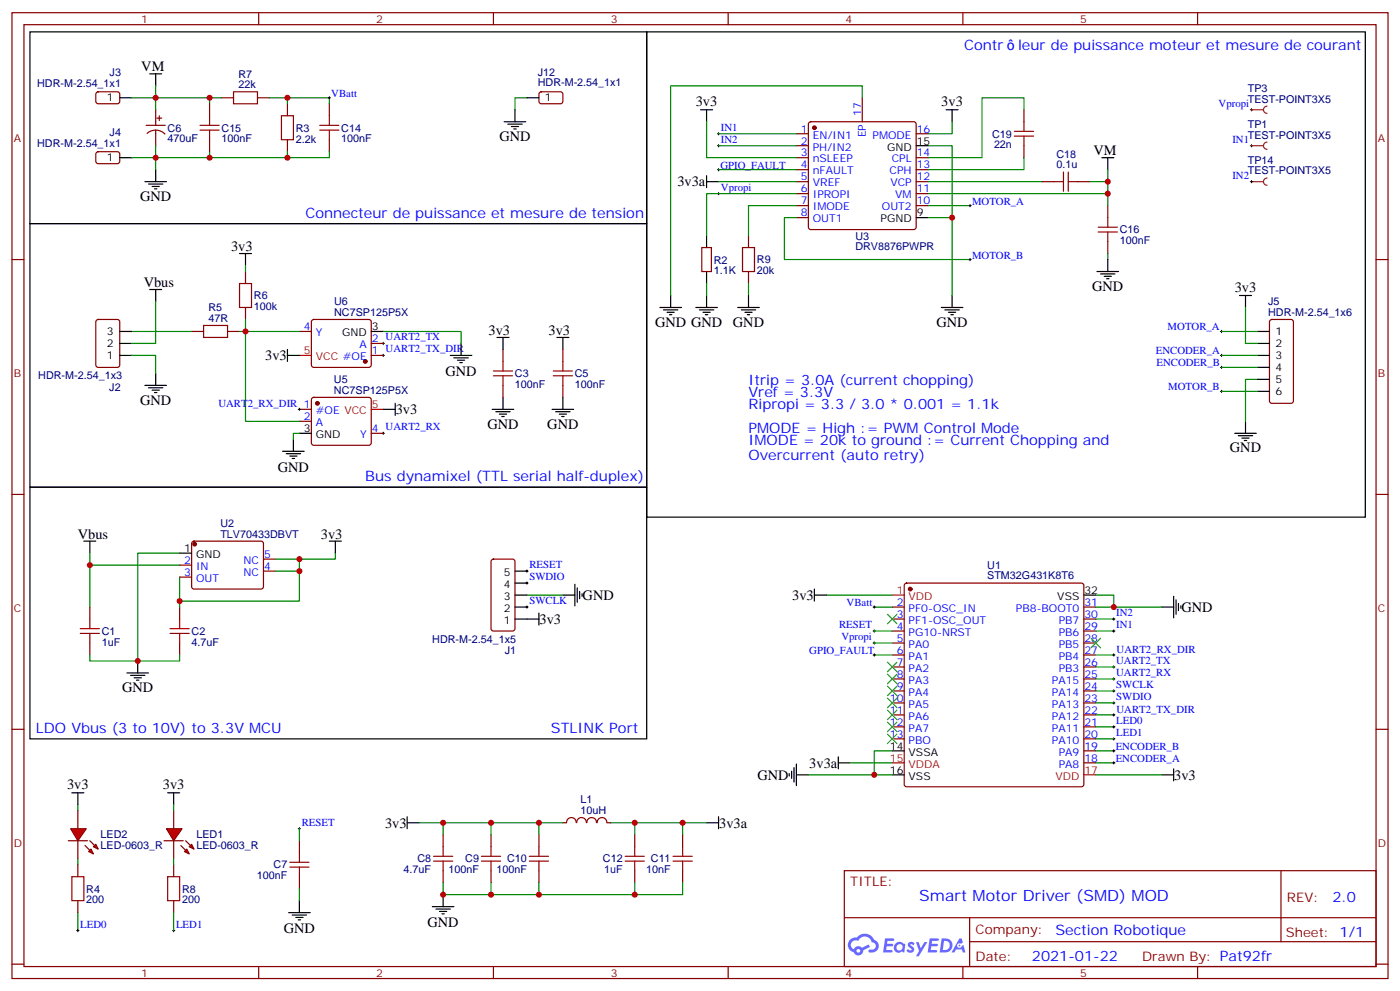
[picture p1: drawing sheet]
<svg xmlns="http://www.w3.org/2000/svg" width="412mm" height="292mm" viewBox="0 0 412 292" stroke-linecap="round" stroke-linejoin="round" font-family="sans-serif">
<g fill="none" stroke="#870000" stroke-width=".35">
<path d="M3.5 3.7h405.4v284.4h-405.4zM7.1 7.3h398.2v277.3h-398.2zM76.2 3.7v3.6M145.3 3.7v3.6M214.5 3.7v3.6M283.6 3.7v3.6M352.8 3.7v3.6M3.5 76.4h3.6M405.3 76.4h3.6M3.5 145.6h3.6M405.3 145.6h3.6M3.5 214.7h3.6"/>
<path d="M405.3 214.7h3.6M248.7 256.3h156.6v28.3h-156.6zM377.3 256.4v20.8M248.7 270.2h156.5M285.6 277.2h119.6M285.6 270.2v14.1M3.5 283.8h3.6M76.2 284.6v3.5M145.3 284.6v3.5M214.5 284.6v3.5M283.6 284.6v3.5M352.8 284.6v3.5"/>
<path d="M405.3 283.8h3.6"/>
</g>
<g fill="#5487ff">
<path d="M267.7 277.5a1.22 1.22 0 0 1 1.7 .3l-.4 .5a.47 .47 0 0 0-.3-.4 .47 .47 0 0 0-.5 .2l.1 .3a1.14 1.14 0 0 1 .8 1.7 1.14 1.14 0 0 1-1.9 0l-.2-.2 .5-.5 .7 .4a.29 .29 0 0 0 .3-.3 .29 .29 0 0 0-.2-.3 1.04 1.04 0 0 1-.6-1.7z"/>
<path d="M260.7 276.3h2.4l.3 .1-.2 .5-1.8 .1-.1 .9h1.5l.3 .3-.3 .4h-1.6l-.2 1.1h1.7l.2 .3-.2 .4h-2.6z"/>
<path d="M273.8 276.3h2.4l.3 .1-.1 .5-1.8 .1-.2 .9h1.6l.3 .3-.4 .4h-1.6l-.1 1.1h1.7l.2 .3-.2 .4h-2.6z"/>
<path d="M282.6 276.3h.7l.3 1.2-.6 .3a.69 .69 0 0 0-1 .3 .69 .69 0 0 0 .4 1 .69 .69 0 0 0 .9-.6l.5-.3 .6 2.2h-.8l-.2-.9h-1.8l-.5 .9h-.8z"/>
<path d="M269.8 277.3h.8l.6 1.9 1.1-1.9h.9l-2.6 4.2h-.8l.9-1.5z"/>
<path d="M277.4 276.3l-.6 4.1h1.3a2.11 2.11 0 0 0 2.5-2.1 2.11 2.11 0 0 0-2.5-2zM278.1 277a1.39 1.39 0 0 1 1.7 1.4 1.39 1.39 0 0 1-1.8 1.3h-.3z"/>
<path d="M263.7 277.9a1.54 1.54 0 0 0-.1 2.1 1.54 1.54 0 0 0 2.2 .2l.6 .2 .3-2.3-.2-.2-.4-.1a1.49 1.49 0 0 0-2.4 .1zM264 278.9a.94 .94 0 0 1 1.8 0 .94 .94 0 0 1-1.8 0z"/>
<path d="M250.4 276.6a2.18 2.18 0 0 0 1.1 3.8 1.44 1.44 0 0 0 1.6 .9 1.44 1.44 0 0 0 1.2-1.5l2-1-.5-.7-1.9 .9a1.47 1.47 0 0 0-2.4 .5 1.39 1.39 0 0 1-.7-2 1.39 1.39 0 0 1 2-.5 2.12 2.12 0 0 1 2.2-1.3 2.12 2.12 0 0 1 1.9 1.7 1.14 1.14 0 0 1 1.1 1.4 1.14 1.14 0 0 1-1.7 .8 .43 .43 0 0 0-.5 .3 .43 .43 0 0 0 .4 .5 1.98 1.98 0 0 0 2.5-1.2 1.98 1.98 0 0 0-1.2-2.5 3.1 3.1 0 0 0-5.3-.7l-.9 .1zM252.3 279.9a.55 .55 0 0 1 1.1 0 .55 .55 0 0 1-1.1 0z"/>
<circle cx="282.6" cy="278.4" r=".26"/>
</g>
<g fill="none" stroke="#870000" stroke-width=".35">
<path d="M148.2 102.9v3.5M148.2 113.5v3.5M26.5 178.7v3.5M52.9 178.7v3.5M262.8 178.7h3.5M266.6 171.9l.5-.2h51.5l.5 .2 .2 .5v58.5l-.3 .5-.4 .2h-51.5l-.5-.2-.3-.5v-58.5zM319.3 178.7h3.5M26.5 189.3v3.5M52.9 189.3v3.5M262.8 182.2h3.5M262.8 185.8h3.5M262.8 189.3h3.5"/>
<path d="M262.8 192.8h3.5M262.8 196.4h3.5M262.8 199.9h3.5M319.3 182.2h3.5M319.3 185.8h3.5M319.3 189.3h3.5M319.3 192.8h3.5M319.3 196.4h3.5M319.3 199.9h3.5M262.8 203.4h3.5M262.8 206.9h3.5M262.8 210.5h3.5"/>
<path d="M262.8 214h3.5M262.8 217.5h3.5M319.3 203.4h3.5M319.3 206.9h3.5M319.3 210.5h3.5M319.3 214h3.5M319.3 217.5h3.5M319.3 224.6h3.5M319.3 221.1h3.5M22.9 254.6v3.5M22.9 265.1v3.6"/>
</g>
<circle cx="268.1" cy="173.4" r=".53" fill="#870000" stroke="#870000" stroke-width=".35"/>
<path d="M262.8 175.2h3.5M262.8 224.6h3.5M319.3 228.1h3.5" fill="none" stroke="#f00" stroke-width=".35"/>
<g fill="none" stroke="#000" stroke-width=".35">
<path d="M146.4 99.3h3.5M148.2 99.3v3.6M148.2 117v3.5M145 120.5h6.3M146 121.2h4.3M147.1 121.9h2.1M147.8 122.6h.7M319.3 175.2h3.5M37.4 198.1h6.3M38.5 198.8h4.2M39.5 199.5h2.1M40.6 194.6v3.5"/>
<path d="M40.2 200.2h.7M21.2 233.4h3.5M22.9 233.4v3.5M262.8 221.1h3.5M262.8 228.1h3.5"/>
</g>
<path d="M52.9 166.4h-26.4v12.3M52.9 162.8h-12.3v31.8h-14.1v-1.8M52.9 169.9v8.8M52.9 192.8v1.8h-12.3M22.9 236.9v1.8M22.9 252.8v1.8M22.9 268.7v5.3" fill="none" stroke="#008700" stroke-width=".35"/>
<g fill="none" stroke="#a10000" stroke-width=".35">
<path d="M145.3 110.6h5.7M145.3 109.2h5.7M148.2 106.4v2.8M148.2 110.6v2.9M23.6 186.5h5.7M23.6 185.1h5.7M26.5 182.2v2.9M26.5 186.5v2.8M50.1 186.5h5.6M50.1 185.1h5.6M52.9 182.2v2.9M52.9 186.5v2.8"/>
<path d="M21.2 258.1h3.5v7h-3.5z"/>
</g>
<path d="M112.5 104.6h.7M112.5 101.1h.7M112.9 100.8v.7M112.9 104.3v.7M112.5 127.6h.7M112.9 127.2v.7M22.6 274h.7M22.9 273.6v.7" fill="none" stroke="#000" stroke-width=".29"/>
<g fill="#f00" stroke="#870000" stroke-width=".35">
<path d="M20.8 244h4.6l-2.5 3.5z"/>
<path d="M20.1 247.5h5.7z"/>
</g>
<g fill="#870000" stroke="#870000" stroke-width=".35">
<path d="M26.5 247.5l1.4 1.4z"/>
<path d="M25 248.9l1.5 1.4z"/>
</g>
<g fill="#f00" stroke="#870000" stroke-width=".35">
<path d="M27.5 249.3l.7-.7 .7 1.4z"/>
<path d="M26.1 250.7l.7-.7 .7 1.4z"/>
</g>
<g fill="none" stroke="#870000" stroke-width=".35">
<path d="M28.5 27.2l.4-.2 5.9 .1 .5 .6-.1 2.4-.6 .5-5.9-.1-.5-.7v-2.1zM43 36.9h5.7M43.3 39.3a3.8 3.8 0 0 1 5.3 .1M45.9 32.3v4.6M45.9 38.3v4.6M46.2 34.8h1.4M46.9 34.1v1.4M61.7 30.6v3.5M65.3 28.8h3.5M75.8 28.8h3.6M84.7 30.6v3.5M97 30.6v3.5"/>
<path d="M28.5 44.9l.4-.2h5.9l.5 .7-.1 2.4-.6 .4-5.9-.1-.5-.6v-2.1zM61.7 41.1v3.6M84.7 41.1v3.6M97 41.1v3.6M72.3 79.9v3.6M28.5 94.3l.4-.2h5.7l.6 .4 .1 13-.5 .6-5.9 .1-.6-.5-.1-12.9zM56.4 97.6h3.6M67 97.6h3.6M72.3 90.5v3.6M88.2 97.6h3.5M92 94.3l.4-.2h16.3l.5 .2 .2 .5v12.7l-.3 .5-.4 .2h-16.3l-.5-.3-.2-.4v-12.7zM374.2 94.3l.4-.2h5.7l.6 .4 .1 23.5-.5 .7h-5.9l-.6-.4-.1-23.5z"/>
<path d="M92 117.2l.4-.2h16.3l.5 .2 .2 .5v12.7l-.3 .5-.4 .2h-16.3l-.5-.2-.2-.5v-12.7zM109.4 104.6h3.5M109.4 101.1h3.5M165.8 102.9v3.5M165.8 113.5v3.5M88.2 120.5h3.5M88.2 124h3.5M109.4 127.6h3.5M56.7 159.5l.4-.2 20.1 .1 .4 .6-.1 13-.6 .4h-20l-.5-.7v-12.7zM52.9 166.4h3.5M52.9 169.9h3.5M77.6 168.1h3.5"/>
<path d="M77.6 164.6h3.5M144.9 164.8l.4-.2h5.7l.6 .4 .1 20.1-.5 .6-5.9 .1-.6-.5-.1-20zM22.9 238.7v5.3M22.9 247.5v5.3M88.2 247.5v3.5M88.2 258.1v3.5M130.5 245.7v3.6M130.5 256.3v3.6M144.6 245.7v3.6M144.6 256.3v3.6M158.7 245.7v3.6M158.7 256.3v3.6"/>
<path d="M169.7 242.2a1.41 1.41 0 0 0-1.4-1.5 1.41 1.41 0 0 0-1.4 1.5h-1.1M169.9 242.2a1.41 1.41 0 0 1 1.4-1.5 1.41 1.41 0 0 1 1.4 1.5M172.9 242.2a1.41 1.41 0 0 1 1.4-1.5 1.41 1.41 0 0 1 1.4 1.5M175.9 242.2a1.41 1.41 0 0 1 1.4-1.5 1.41 1.41 0 0 1 1.4 1.5M178.9 242.2h1M187 245.7v3.6M187 256.3v3.6M201.1 245.7v3.6M201.1 256.3v3.6"/>
</g>
<g fill="none" stroke="#000" stroke-width=".35">
<path d="M8.8 9.4h181.7v56.4h-181.7zM190.5 9.4h211.7v142.9h-211.7zM35.3 28.8h3.5M44.1 21.7h3.5M45.9 21.7v3.6M35.3 46.4h3.5M42.7 53.5h6.3M43.7 54.2h4.3M44.8 54.9h2.1M45.5 55.6h.7M45.9 50v3.5M8.8 65.8h181.7v77.6h-181.7z"/>
<path d="M70.6 74.6h3.5M72.3 74.6v3.6M35.3 97.6h3.5M44.1 85.2h3.5M45.9 85.2v3.6M109.4 97.6h3.5M164 99.3h3.6M165.8 99.3v3.6M365.1 87h3.6M366.9 87v3.5M370.4 97.6h3.5M35.3 104.6h3.5"/>
<path d="M35.3 101.1h3.5M42.7 113.5h6.3M43.7 114.2h4.3M44.8 114.9h2.1M45.5 115.6h.7M45.9 109.9v3.6M84.7 104.6h3.5M84.7 102.9v3.5M116.4 118.7v3.6M132.6 104.6h6.4M133.7 105.3h4.2M134.8 106h2.1"/>
<path d="M135.5 106.8h.7M135.8 101.1v3.5M165.8 117v3.5M370.4 104.6h3.5M370.4 101.1h3.5M370.4 108.2h3.5M370.4 111.7h3.5M370.4 115.2h3.5M83.3 132.9h6.3M84.3 133.6h4.2M85.4 134.3h2.1M86.1 135h.7"/>
<path d="M86.4 129.3v3.6M88.2 127.6h3.5M112.9 120.5h3.5M162.6 120.5h6.4M163.7 121.2h4.2M164.7 121.9h2.2M165.5 122.6h.7M363.7 127.6h6.4M364.8 128.3h4.2M365.8 129h2.1M366.5 129.7h.7M366.9 124v3.6"/>
<path d="M8.8 143.4h181.7v74.1h-181.7zM24.7 159.3h3.5M26.5 159.3v3.5M97 159.3h3.5M98.8 159.3v3.5M52.9 162.8h3.5M151.7 178.7h3.5M151.7 175.2h3.5M151.7 171.7h3.5M151.7 168.1h3.5M165.8 175.2h3.5M169.3 172v6.4"/>
<path d="M170 173.1v4.2M170.7 174.1v2.1M171.4 174.8v.7M239.9 175.2h3.5M239.9 173.4v3.6M342.2 178.7h3.5M345.7 175.5v6.4M346.4 176.6v4.2M347.1 177.7v2.1M347.8 178.4v.7M151.7 182.2h7M158.7 180.5v3.5"/>
<path d="M232.5 227.8v.7M233.2 227v2.2M233.9 226v4.2M234.6 228.1h3.5M234.6 224.9v6.4M246.9 224.6h3.6M246.9 222.8v3.5M342.2 228.1h3.5M345.7 226.3v3.6M119.9 242.2h3.6M119.9 240.5v3.5M208.1 242.2h3.6"/>
<path d="M211.7 240.5v3.5M85 268.7h6.4M86.1 269.4h4.2M87.1 270.1h2.2M87.8 270.8h.7M88.2 265.1v3.6M127.4 266.9h6.3M128.4 267.6h4.2M129.5 268.3h2.1M130.2 269h.7M130.5 263.4v3.5"/>
</g>
<g fill="none" stroke="#008700" stroke-width=".35">
<path d="M38.8 28.8h7.1v3.5M45.9 25.3v3.5h15.8v1.8M61.7 28.8h3.6M79.4 28.8h5.3v1.8M84.7 28.8h12.3v1.8M45.9 42.9v3.5h-7.1M61.7 44.7v1.7h-15.8v3.6M84.7 44.7v1.7h-23M97 44.7v1.7h-12.3M72.3 78.2v1.7M38.8 97.6h17.6M45.9 88.8v12.3h-7.1"/>
<path d="M72.3 94.1v3.5h-1.7M88.2 97.6h-15.9v26.4h15.9M112.9 97.6h22.9v3.5M359.8 97.6h10.6M366.9 90.5v10.6h3.5M38.8 104.6h7.1v5.3M359.8 115.2h10.6M359.8 104.6h10.6M359.8 108.2h10.6M370.4 111.7h-3.5v12.3M88.2 127.6h-1.8v1.7M26.5 162.8v3.6"/>
<path d="M81.1 164.6h7.1v12.4h-35.3M81.1 168.1h7.1M98.8 162.8v1.8h-10.6M155.2 175.2h10.6M243.4 175.2h19.4M257.5 178.7h5.3M322.8 175.2h5.3v3.5M322.8 178.7h19.4M257.5 185.8h5.3M322.8 185.8h5.3M322.8 199.9h5.3M322.8 196.4h5.3"/>
<path d="M322.8 192.8h5.3M322.8 182.2h5.3M322.8 203.4h5.3M322.8 206.9h5.3M322.8 210.5h5.3M322.8 214h5.3M238.1 228.1h24.7M250.5 224.6h12.3M262.8 221.1h-5.3v7M322.8 228.1h19.4M322.8 224.6h5.3M322.8 221.1h5.3"/>
<path d="M88.2 244v3.5M123.5 242.2h42.3M130.5 259.9v3.5h14.1v-3.5M130.5 242.2v3.5M144.6 242.2v3.5M158.7 259.9v3.5h-14.1M158.7 242.2v3.5M179.9 242.2h28.2M187 259.9v3.5h-28.3M187 242.2v3.5M201.1 259.9v3.5h-14.1M201.1 242.2v3.5"/>
<path d="M88.2 261.6v3.5"/>
</g>
<g fill="none" stroke="#000" stroke-width=".29">
<path d="M96.7 28.8h.7M97 28.4v.7M359.5 97.6h.7M359.8 97.2v.7M359.5 115.2h.7M359.5 104.6h.7M359.5 108.2h.7M359.8 104.3v.7M359.8 107.8v.7M359.8 114.9v.7M87.8 120.5h.7M88.2 120.2v.7"/>
<path d="M154.9 168.1h.7M154.9 178.7h.7M154.9 171.7h.7M155.2 167.8v.7M155.2 171.3v.7M155.2 178.4v.7M257.2 178.7h.7M257.5 178.4v.7M257.2 185.8h.7M257.5 185.4v.7M327.7 185.8h.7M327.7 196.4h.7"/>
<path d="M327.7 199.9h.7M327.7 182.2h.7M327.7 192.8h.7M328.1 181.9v.7M328.1 185.4v.7M328.1 192.5v.7M328.1 196v.7M328.1 199.5v.7M327.7 203.4h.7M327.7 206.9h.7M327.7 214h.7M327.7 210.5h.7"/>
<path d="M328.1 203.1v.7M328.1 206.6v.7M328.1 210.1v.7M328.1 213.6v.7M87.8 244h.7M88.2 243.6v.7"/>
</g>
<path d="M261.4 180.8l2.8 2.9M264.2 180.8l-2.8 2.9M261.4 212.6l2.8 2.8M261.4 205.5l2.8 2.9M261.4 209.1l2.8 2.8M261.4 202l2.8 2.8M261.4 216.1l2.8 2.8M264.2 212.6l-2.8 2.8M264.2 205.5l-2.8 2.9M264.2 209.1l-2.8 2.8M264.2 202l-2.8 2.8M264.2 216.1l-2.8 2.8" fill="none" stroke="#3c3" stroke-width=".35"/>
<g fill="none" stroke="#a10000" stroke-width=".35">
<path d="M58.9 38.3h5.7M58.9 36.9h5.7M61.7 34.1v2.8M61.7 38.3v2.8M68.8 27h7v3.6h-7zM82.9 34.1h3.5v7h-3.5zM94.2 38.3h5.6M94.2 36.9h5.6M97 34.1v2.8M97 38.3v2.8M60 95.8h7v3.5h-7zM70.6 83.5h3.5v7h-3.5z"/>
<path d="M163 110.6h5.6M163 109.2h5.6M165.8 106.4v2.8M165.8 110.6v2.9M85.4 255.3h5.6M85.4 253.9h5.6M88.2 251v2.9M88.2 255.3v2.8M127.7 253.5h5.6M127.7 252.1h5.6M130.5 249.3v2.8M130.5 253.5v2.8"/>
<path d="M141.8 253.5h5.7M141.8 252.1h5.7M144.6 249.3v2.8M144.6 253.5v2.8M155.9 253.5h5.7M155.9 252.1h5.7M158.7 249.3v2.8M158.7 253.5v2.8M184.1 253.5h5.7M184.1 252.1h5.7M187 249.3v2.8M187 253.5v2.8"/>
<path d="M198.3 253.5h5.6M198.3 252.1h5.6M201.1 249.3v2.8M201.1 253.5v2.8"/>
</g>
<g fill="#870000" stroke="#870000" stroke-width=".35">
<circle cx="93.5" cy="118.7" r=".53"/>
<circle cx="107.6" cy="106.4" r=".53"/>
<circle cx="57.3" cy="160.2" r=".53"/>
</g>
<path d="M88.2 104.6h3.5M109.4 120.5h3.5" fill="none" stroke="#f00" stroke-width=".35"/>
<path d="M368.7 53.5h3.5M373.2 52.4a1.06 1.06 0 0 0-1 1.1 1.06 1.06 0 0 0 1 1" fill="none" stroke="#8c2424" stroke-width=".35"/>
<circle cx="368.7" cy="53.5" r=".18" fill="#8c2424"/>
<path d="M155.2 28.8h-3.5v3.5" fill="none" stroke="#008700" stroke-width=".35"/>
<path d="M148.5 35.8h6.4M149.6 36.5h4.2M150.6 37.3h2.2M151.3 38h.7M151.7 32.3v3.5M155.2 28.8h3.5" fill="none" stroke="#000" stroke-width=".35"/>
<path d="M159 27.2l.5-.2 5.9 .1 .4 .6-.1 2.4-.6 .5-5.9-.1-.5-.7v-2.1z" fill="none" stroke="#870000" stroke-width=".35"/>
<path d="M368.3 53.5h.7M368.3 42.9h.7M368.7 42.5v.8M368.7 53.1v.7" fill="none" stroke="#000" stroke-width=".29"/>
<path d="M368.7 42.9h3.5M373.2 41.8a1.06 1.06 0 0 0-1 1.1 1.06 1.06 0 0 0 1 1.1" fill="none" stroke="#8c2424" stroke-width=".35"/>
<circle cx="368.7" cy="42.9" r=".18" fill="#8c2424"/>
<path d="M368.3 32.3h.7M368.7 32v.7" fill="none" stroke="#000" stroke-width=".29"/>
<path d="M368.7 32.3h3.5M373.2 31.3a1.06 1.06 0 0 0-1 1 1.06 1.06 0 0 0 1 1.1" fill="none" stroke="#8c2424" stroke-width=".35"/>
<circle cx="368.7" cy="32.3" r=".18" fill="#8c2424"/>
<g fill="#f00" stroke="#870000" stroke-width=".35">
<path d="M49 244h4.6l-2.4 3.5z"/>
<path d="M48.3 247.5h5.7z"/>
</g>
<g fill="#870000" stroke="#870000" stroke-width=".35">
<path d="M54.7 247.5l1.4 1.4z"/>
<path d="M53.3 248.9l1.4 1.4z"/>
</g>
<g fill="#f00" stroke="#870000" stroke-width=".35">
<path d="M55.7 249.3l.7-.7 .7 1.4z"/>
<path d="M54.3 250.7l.7-.7 .7 1.4z"/>
</g>
<g fill="none" stroke="#870000" stroke-width=".35">
<path d="M234.6 39.4h3.5M238.4 36l.4-.2h30.4l.5 .2 .2 .5v30.4l-.3 .5-.4 .2h-30.4l-.5-.2-.2-.5v-30.4zM254 28.8v7M269.9 39.4h3.5M301.6 32.3v3.5M234.6 42.9h3.5M234.6 46.4h3.5M234.6 50h3.5M234.6 53.5h3.5M234.6 57h3.5M269.9 46.4h3.5M269.9 50h3.5"/>
<path d="M269.9 53.5h3.5M269.9 57h3.5M301.6 42.9v3.5M306.9 53.5h3.5M317.5 53.5h3.5M206.7 72.9h2.8v7h-2.8zM220.5 69.4v3.5M220.5 79.9v3.6M234.6 60.5h3.5M234.6 64.1h3.5M269.9 60.5h3.5M326.3 60.5v3.6"/>
<path d="M326.3 71.1v3.5M51.2 238.7v5.3M51.2 247.5v5.3M51.2 254.6v3.5M51.2 265.1v3.6"/>
</g>
<g fill="none" stroke="#000" stroke-width=".35">
<path d="M206.4 32.3h3.5M208.1 32.3v3.5M278.7 32.3h3.5M280.5 32.3v3.5M208.1 53.5h3.6M208.1 51.7v3.5M269.9 42.9h3.5M324.6 46.4h3.5M326.3 46.4v3.6M208.1 69.4v3.5M208.1 79.9v3.6M269.9 64.1h3.5"/>
<path d="M323.1 79.9h6.4M326.3 76.4v3.5M194.4 90.5h6.3M195.4 91.2h4.3M196.5 91.9h2.1M197.2 92.6h.7M197.6 87v3.5M205 90.5h6.3M206 91.2h4.3M207.1 91.9h2.1M207.8 92.6h.7M208.1 87v3.5"/>
<path d="M217.3 90.5h6.4M218.4 91.2h4.2M219.4 91.9h2.1M220.1 92.6h.7M220.5 87v3.5M277.3 90.5h6.3M278.3 91.2h4.3M279.4 91.9h2.1M280.1 92.6h.7M280.5 87v3.5M324.2 80.6h4.2M325.3 81.4h2.1"/>
<path d="M326 82.1h.7M49.4 233.4h3.5M51.2 233.4v3.5"/>
</g>
<g fill="none" stroke="#a10000" stroke-width=".35">
<path d="M298.8 38.7h5.6M301.6 35.8v2.9M298.8 40.1h5.6M301.6 40.1v2.8M310.4 53.5h2.9M313.3 50.7v5.6M314.7 53.5h2.8M314.7 50.7v5.6M218.7 72.9h3.5v7h-3.5zM323.5 68.3h5.6M323.5 66.9h5.6M326.3 64.1v2.8"/>
<path d="M326.3 68.3v2.8M49.4 258.1h3.5v7h-3.5z"/>
</g>
<g fill="none" stroke="#000" stroke-width=".29">
<path d="M211.3 39.4h.7M211.7 39v.7M211.3 42.9h.7M211.3 50h.7M211.3 57h.7M211.7 42.5v.8M211.7 49.6v.7M211.7 56.7v.7M285.4 60.5h.7M285.4 76.4h.7M285.8 60.2v.7M285.8 76.1v.7"/>
<path d="M257.2 189.3h.7M257.2 192.8h.7M257.5 188.9v.8M257.5 192.5v.7M327.7 217.5h.7M328.1 217.2v.7M327.7 224.6h.7M327.7 221.1h.7M328.1 220.7v.7M328.1 224.2v.7M50.8 274h.7M51.2 273.6v.7"/>
</g>
<g fill="none" stroke="#008700" stroke-width=".35">
<path d="M208.1 35.8v10.6h26.5M211.7 39.4h22.9M254 28.8v-3.5h-56.4v61.7M280.5 35.8v3.6h-7.1M301.6 32.3v-3.5h-12.3v17.6h-15.9M211.7 42.9h22.9M211.7 50h22.9M211.7 53.5h22.9M234.6 57h-26.5v12.4M273.4 42.9h7.1v21.2M273.4 53.5h33.5M273.4 57h52.9"/>
<path d="M301.6 46.4v3.6h-28.2M321 53.5h5.3M326.3 50v10.5M234.6 60.5h-14.1v8.9M234.6 64.1h-3.5v12.3h54.7M273.4 64.1h7.1v22.9M273.4 60.5h12.4M326.3 74.6v1.8M208.1 83.5v3.5M220.5 83.5v3.5M257.5 189.3h5.3M257.5 192.8h5.3"/>
<path d="M322.8 217.5h5.3M51.2 236.9v1.8M51.2 252.8v1.8M51.2 268.7v5.3"/>
</g>
<path d="M261.4 198.5l2.8 2.8M261.4 194.9l2.8 2.9M264.2 198.5l-2.8 2.8M264.2 194.9l-2.8 2.9M321.4 187.9l2.8 2.8M324.2 187.9l-2.8 2.8" fill="none" stroke="#3c3" stroke-width=".35"/>
<circle cx="239.9" cy="37.6" r=".53" fill="#870000" stroke="#870000" stroke-width=".35"/>
<g fill="#c00">
<circle cx="328.1" cy="178.7" r=".88"/>
<circle cx="257.5" cy="228.1" r=".88"/>
<circle cx="130.5" cy="242.2" r=".88"/>
<circle cx="144.6" cy="242.2" r=".88"/>
<circle cx="158.8" cy="242.2" r=".88"/>
<circle cx="187" cy="242.2" r=".88"/>
<circle cx="201.1" cy="242.2" r=".88"/>
<circle cx="130.5" cy="263.4" r=".88"/>
<circle cx="144.6" cy="263.4" r=".88"/>
<circle cx="158.8" cy="263.4" r=".88"/>
<circle cx="187" cy="263.4" r=".88"/>
<circle cx="72.3" cy="97.6" r=".88"/>
<circle cx="88.2" cy="168.1" r=".88"/>
<circle cx="88.2" cy="164.6" r=".88"/>
<circle cx="45.9" cy="28.8" r=".88"/>
<circle cx="45.9" cy="46.4" r=".88"/>
<circle cx="61.7" cy="28.8" r=".88"/>
<circle cx="61.7" cy="46.4" r=".88"/>
<circle cx="84.7" cy="28.8" r=".88"/>
<circle cx="84.7" cy="46.4" r=".88"/>
<circle cx="52.9" cy="177" r=".88"/>
<circle cx="40.6" cy="194.6" r=".88"/>
<circle cx="26.5" cy="166.4" r=".88"/>
<circle cx="326.3" cy="57" r=".88"/>
<circle cx="326.3" cy="53.5" r=".88"/>
<circle cx="280.5" cy="64.1" r=".88"/>
</g>
<text font-size="4.6" fill="#00f" x="270.8" y="265.4">Smart Motor Driver (SMD) MOD</text>
<g font-size="4.2" fill="#00f">
<text x="284" y="14.7">Contr</text>
<text x="299.9" y="14.7">leur de puissance moteur et mesure de courant</text>
<text x="90" y="64.1">Connecteur de puissance et mesure de tension</text>
<text x="220.5" y="113.5">Itrip = 3.0A (current chopping)</text>
<text x="220.5" y="117">Vref = 3.3V</text>
<text x="220.5" y="120.5">Ripropi = 3.3 / 3.0 * 0.001 = 1.1k</text>
<text x="220.5" y="127.6">PMODE = High := PWM Control Mode</text>
<text x="220.5" y="131.1">IMODE = 20k to ground := Current Chopping and</text>
<text x="220.5" y="135.3">Overcurrent (auto retry)</text>
<text x="107.6" y="141.7">Bus dynamixel (TTL serial half-duplex)</text>
<text x="10.6" y="215.8">LDO Vbus (3 to 10V) to 3.3V MCU</text>
<text x="162.3" y="215.8">STLINK Port</text>
<text x="392.5" y="265.6">2.0</text>
<text x="310.9" y="275.2">Section Robotique</text>
<text x="304" y="283">2021-01-22</text>
</g>
<g font-size="4.2">
<text x="41.6" y="21">VM</text>
<text x="205" y="31.2">3v3</text>
<text x="277.3" y="31.2">3v3</text>
<text x="147.1" y="41.5">GND</text>
<text x="322.1" y="45.7">VM</text>
<text x="41.3" y="59.1">GND</text>
<text x="199.6" y="54.9">3v3a</text>
<text x="68.1" y="73.9">3v3</text>
<text x="42.3" y="84.5">Vbus</text>
<text x="321.7" y="85.6">GND</text>
<text x="363.7" y="85.9">3v3</text>
<text x="143.9" y="98.6">3v3</text>
<text x="161.6" y="98.6">3v3</text>
<text x="193" y="96.2">GND GND</text>
<text x="215.9" y="96.2">GND</text>
<text x="275.9" y="96.2">GND</text>
<text x="78.1" y="106">3v3</text>
<text x="131.2" y="110.6">GND</text>
<text x="41.3" y="119.1">GND</text>
<text x="116.6" y="121.9">3v3</text>
<text x="143.6" y="126.2">GND</text>
<text x="161.2" y="126.2">GND</text>
<text x="362.3" y="133.2">GND</text>
<text x="81.8" y="138.9">GND</text>
<text x="22.9" y="158.6">Vbus</text>
<text x="94.5" y="158.6">3v3</text>
<text x="171.6" y="176.6">GND</text>
<text x="233.4" y="176.6">3v3</text>
<text x="158.9" y="183.6">3v3</text>
<text x="348" y="180.1">GND</text>
<text x="36" y="203.8">GND</text>
<text x="238.4" y="226">3v3a</text>
<text x="19.8" y="232.2">3v3</text>
<text x="48" y="232.2">3v3</text>
<text x="223.1" y="229.5">GND</text>
<text x="345.9" y="229.5">3v3</text>
<text x="113.4" y="243.6">3v3</text>
<text x="211.8" y="243.7">3v3a</text>
<text x="83.6" y="274.8">GND</text>
<text x="125.9" y="273">GND</text>
</g>
<g font-size="3.9" fill="#800">
<text x="250.5" y="260.9">TITLE:</text>
<text x="379.1" y="265.6">REV:</text>
<text x="287.4" y="275.1">Company:</text>
<text x="378.7" y="275.7">Sheet: 1/1</text>
<text x="287.4" y="282.8">Date:</text>
<text x="336.4" y="282.9">Drawn By: Pat92fr</text>
</g>
<g font-size="3.2" fill="#800">
<text x="41.6" y="6.7">1</text>
<text x="110.8" y="6.7">2</text>
<text x="179.9" y="6.7">3</text>
<text x="249.1" y="6.7">4</text>
<text x="318.2" y="6.7">5</text>
<text x="4.1" y="41.8">A</text>
<text x="405.9" y="41.8">A</text>
<text x="4.1" y="111">B</text>
<text x="405.9" y="111">B</text>
<text x="4.1" y="180.1">C</text>
<text x="405.9" y="180.1">C</text>
<text x="4.1" y="249.3">D</text>
<text x="405.9" y="249.3">D</text>
<text x="41.6" y="287.5">1</text>
<text x="110.8" y="287.5">2</text>
<text x="179.9" y="287.5">3</text>
<text x="249.1" y="287.5">4</text>
<text x="318.2" y="287.5">5</text>
</g>
<g font-size="3.2" fill="#000080">
<text x="32.3" y="22.5">J3</text>
<text x="70.2" y="22.9">R7</text>
<text x="158.4" y="22.3">J12</text>
<text x="11" y="25.6">HDR-M-2.54_1x1</text>
<text x="70.2" y="26">22k</text>
<text x="158.4" y="25.4">HDR-M-2.54_1x1</text>
<text x="367.6" y="27.1">TP3</text>
<text x="367.6" y="30.2">TEST-POINT3X5</text>
<text x="32.3" y="40.1">J4</text>
<text x="49.4" y="41.9">470uF</text>
<text x="49.4" y="38.8">C6</text>
<text x="65.3" y="41.9">100nF</text>
<text x="65.3" y="38.7">C15</text>
<text x="87.1" y="42">2.2k</text>
<text x="87.1" y="38.7">R3</text>
<text x="100.5" y="41.9">100nF</text>
<text x="100.5" y="38.8">C14</text>
<text x="292.3" y="40.5">C19</text>
<text x="367.6" y="40.8">TEST-POINT3X5</text>
<text x="367.6" y="37.7">TP1</text>
<text x="11" y="43.2">HDR-M-2.54_1x1</text>
<text x="292.8" y="43.7">22n</text>
<text x="311.2" y="46.4">C18</text>
<text x="311.2" y="49.6">0.1u</text>
<text x="367.6" y="51.4">TEST-POINT3X5</text>
<text x="367.6" y="48.2">TP14</text>
<text x="252" y="70.6">U3</text>
<text x="329.8" y="71.9">100nF</text>
<text x="329.8" y="68.7">C16</text>
<text x="210.3" y="77.6">R2</text>
<text x="223" y="77.6">R9</text>
<text x="252" y="73.7">DRV8876PWPR</text>
<text x="210.3" y="80.7">1.1K</text>
<text x="223" y="80.7">20k</text>
<text x="74.8" y="88.1">R6</text>
<text x="98.4" y="89.8">U6</text>
<text x="373.6" y="89.9">J5</text>
<text x="61.4" y="94.8">47R</text>
<text x="61.4" y="91.6">R5</text>
<text x="74.8" y="91.3">100k</text>
<text x="98.4" y="93">NC7SP125P5X</text>
<text x="373.6" y="93">HDR-M-2.54_1x6</text>
<text x="11.3" y="111.7">HDR-M-2.54_1x3</text>
<text x="98.4" y="112.7">U5</text>
<text x="151.7" y="111.1">C3</text>
<text x="169.3" y="111.1">C5</text>
<text x="32.2" y="115">J2</text>
<text x="98.4" y="115.9">NC7SP125P5X</text>
<text x="151.7" y="114.2">100nF</text>
<text x="169.3" y="114.2">100nF</text>
<text x="64.9" y="155.1">U2</text>
<text x="64.9" y="158.3">TLV70433DBVT</text>
<text x="290.8" y="167.5">U1</text>
<text x="290.8" y="170.5">STM32G431K8T6</text>
<text x="30" y="190.1">1uF</text>
<text x="30" y="186.9">C1</text>
<text x="56.4" y="190.1">4.7uF</text>
<text x="56.4" y="186.9">C2</text>
<text x="127.3" y="189.3">HDR-M-2.54_1x5</text>
<text x="148.7" y="192.5">J1</text>
<text x="171" y="239.6">10uH</text>
<text x="171" y="236.5">L1</text>
<text x="29.6" y="250">LED-0603_R</text>
<text x="29.6" y="246.8">LED2</text>
<text x="57.9" y="250">LED-0603_R</text>
<text x="57.9" y="246.8">LED1</text>
<text x="80.6" y="255.7">C7</text>
<text x="118.9" y="257.1">4.7uF</text>
<text x="122.9" y="253.9">C8</text>
<text x="132.1" y="257.1">100nF</text>
<text x="137.1" y="253.9">C9</text>
<text x="146.2" y="257.1">100nF</text>
<text x="149.4" y="253.9">C10</text>
<text x="177.6" y="253.9">C12</text>
<text x="178" y="257.1">1uF</text>
<text x="190.3" y="257.1">10nF</text>
<text x="191.7" y="253.9">C11</text>
<text x="25.4" y="262.8">R4</text>
<text x="53.6" y="262.8">R8</text>
<text x="75.7" y="258.9">100nF</text>
<text x="25.4" y="265.9">200</text>
<text x="53.6" y="265.9">200</text>
</g>
<g font-size="3.2">
<text x="31.5" y="29.8">1</text>
<text x="160.5" y="29.8">1</text>
<text x="31.5" y="47.5">1</text>
<text x="261.3" y="44.3">GND</text>
<text x="270.1" y="42.5">15</text>
<text x="259.4" y="65.5">PGND</text>
<text x="270.1" y="63.7">9</text>
<text x="31.5" y="98.6">3</text>
<text x="100.8" y="99">GND</text>
<text x="109.5" y="97.2">3</text>
<text x="375.7" y="98.6">1</text>
<text x="31.5" y="105.7">1</text>
<text x="31.5" y="102.2">2</text>
<text x="375.7" y="102.2">2</text>
<text x="375.7" y="105.7">3</text>
<text x="375.7" y="109.2">4</text>
<text x="375.7" y="112.7">5</text>
<text x="375.7" y="116.3">6</text>
<text x="89.5" y="127.2">3</text>
<text x="93" y="129">GND</text>
<text x="54.3" y="162.5">1</text>
<text x="57.7" y="164.3">GND</text>
<text x="148.4" y="173.1">4</text>
<text x="148.4" y="169.5">5</text>
<text x="148.4" y="176.6">3</text>
<text x="311.5" y="176.6">VSS</text>
<text x="319.4" y="174.8">32</text>
<text x="148.4" y="183.7">1</text>
<text x="148.4" y="180.1">2</text>
<text x="262.1" y="220.7">14</text>
<text x="262.1" y="227.8">16</text>
<text x="267.7" y="222.5">VSSA</text>
<text x="267.7" y="229.5">VSS</text>
</g>
<g font-size="3.2" fill="#00f">
<text x="97.6" y="28.5">VBatt</text>
<text x="253.6" y="34.1" transform="rotate(-90 253.6 34.1)">17</text>
<text x="359" y="31.4">Vpropi</text>
<text x="212.4" y="38.5">IN1</text>
<text x="235.9" y="39">1</text>
<text x="239.4" y="40.8">EN/IN1</text>
<text x="255.1" y="40.5" transform="rotate(-90 255.1 40.5)">EP</text>
<text x="257" y="40.8">PMODE</text>
<text x="270.1" y="39">16</text>
<text x="212.4" y="42">IN2</text>
<text x="235.9" y="42.5">2</text>
<text x="235.9" y="46.1">3</text>
<text x="239.4" y="44.3">PH/IN2</text>
<text x="239.4" y="47.8">nSLEEP</text>
<text x="262.7" y="47.8">CPL</text>
<text x="270.1" y="46.1">14</text>
<text x="363" y="42">IN1</text>
<text x="212.2" y="49.7">GPIO_FAULT</text>
<text x="235.9" y="49.6">4</text>
<text x="235.9" y="53.1">5</text>
<text x="239.4" y="51.4">nFAULT</text>
<text x="262.1" y="51.4">CPH</text>
<text x="270.1" y="53.1">12</text>
<text x="270.1" y="49.6">13</text>
<text x="363" y="52.6">IN2</text>
<text x="212.4" y="56.1">Vpropi</text>
<text x="235.9" y="56.7">6</text>
<text x="239.4" y="54.9">VREF</text>
<text x="239.4" y="58.4">IPROPI</text>
<text x="262.3" y="54.9">VCP</text>
<text x="263.7" y="58.4">VM</text>
<text x="270.1" y="56.7">11</text>
<text x="235.9" y="60.2">7</text>
<text x="235.9" y="63.7">8</text>
<text x="239.4" y="61.9">IMODE</text>
<text x="239.4" y="65.5">OUT1</text>
<text x="259.8" y="61.9">OUT2</text>
<text x="270.1" y="60.2">10</text>
<text x="286.3" y="60.2">MOTOR_A</text>
<text x="286.3" y="76.1">MOTOR_B</text>
<text x="89.5" y="97.2">4</text>
<text x="93" y="99">Y</text>
<text x="109.5" y="100.8">2 UART2_TX</text>
<text x="344" y="97.3">MOTOR_A</text>
<text x="105.9" y="102.5">A</text>
<text x="109.5" y="104.3">1 UART2_TX_DIR</text>
<text x="340.5" y="104.3">ENCODER_A</text>
<text x="340.7" y="107.9">ENCODER_B</text>
<text x="64.3" y="119.8">UART2_RX_DIR 1</text>
<text x="344.1" y="114.9">MOTOR_B</text>
<text x="89.5" y="123.7">2</text>
<text x="93" y="121.9">#OE VCC</text>
<text x="93" y="125.4">A</text>
<text x="106.1" y="129">Y</text>
<text x="109.5" y="127.2">4 UART2_RX</text>
<text x="54.3" y="166">2</text>
<text x="57.7" y="167.8">IN</text>
<text x="71.7" y="166">NC</text>
<text x="77.8" y="167.8">4</text>
<text x="77.8" y="164.3">5</text>
<text x="155.9" y="167.3">RESET</text>
<text x="54.3" y="169.5">3</text>
<text x="57.7" y="171.3">OUT</text>
<text x="71.7" y="169.5">NC</text>
<text x="155.9" y="170.8">SWDIO</text>
<text x="155.9" y="177.8">SWCLK</text>
<text x="249.4" y="178.4">VBatt</text>
<text x="264.2" y="178.4">2</text>
<text x="319.4" y="178.4">31</text>
<text x="247.2" y="184.9">RESET</text>
<text x="264.2" y="181.9">3</text>
<text x="264.2" y="185.4">4</text>
<text x="267.7" y="180.1">PF0-OSC_IN</text>
<text x="267.7" y="183.7">PF1-OSC_OUT</text>
<text x="299.3" y="180.1">PB8-BOOT0</text>
<text x="311.9" y="183.7">PB7</text>
<text x="319.4" y="185.4">29</text>
<text x="319.4" y="181.9">30</text>
<text x="328.8" y="181.4">IN2</text>
<text x="328.8" y="184.9">IN1</text>
<text x="247.8" y="188.4">Vpropi</text>
<text x="264.2" y="188.9">5</text>
<text x="267.7" y="187.2">PG10-NRST</text>
<text x="267.7" y="190.7">PA0</text>
<text x="311.9" y="190.7">PB5</text>
<text x="311.9" y="187.2">PB6</text>
<text x="319.4" y="188.9">28</text>
<text x="238.4" y="192.5">GPIO_FAULT</text>
<text x="264.2" y="192.5">6</text>
<text x="264.2" y="196">7</text>
<text x="267.7" y="194.2">PA1</text>
<text x="267.7" y="197.8">PA2</text>
<text x="311.9" y="197.8">PB3</text>
<text x="311.9" y="194.2">PB4</text>
<text x="319.4" y="196">26</text>
<text x="319.4" y="192.5">27</text>
<text x="328.8" y="195.5">UART2_TX</text>
<text x="328.9" y="192.3">UART2_RX_DIR</text>
<text x="264.2" y="199.5">8</text>
<text x="264.2" y="203.1">9</text>
<text x="267.7" y="201.3">PA3</text>
<text x="309.8" y="201.3">PA15</text>
<text x="319.4" y="203.1">24</text>
<text x="319.4" y="199.5">25</text>
<text x="328.8" y="202.5">SWCLK</text>
<text x="328.8" y="199">UART2_RX</text>
<text x="262.1" y="206.6">10</text>
<text x="267.7" y="204.8">PA4</text>
<text x="267.7" y="208.4">PA5</text>
<text x="309.8" y="208.4">PA13</text>
<text x="309.8" y="204.8">PA14</text>
<text x="319.4" y="206.6">23</text>
<text x="328.8" y="206.1">SWDIO</text>
<text x="328.9" y="209.8">UART2_TX_DIR</text>
<text x="262.1" y="210.1">11</text>
<text x="262.1" y="213.6">12</text>
<text x="267.7" y="211.9">PA6</text>
<text x="267.7" y="215.4">PA7</text>
<text x="309.8" y="215.4">PA11</text>
<text x="309.8" y="211.9">PA12</text>
<text x="319.4" y="213.6">21</text>
<text x="319.4" y="210.1">22</text>
<text x="328.8" y="213.1">LED0</text>
<text x="262.1" y="217.2">13</text>
<text x="267.7" y="218.9">PBO</text>
<text x="309.8" y="218.9">PA10</text>
<text x="319.4" y="220.7">19</text>
<text x="319.4" y="217.2">20</text>
<text x="328.7" y="220.8">ENCODER_B</text>
<text x="328.8" y="216.6">LED1</text>
<text x="311.9" y="226">PA8</text>
<text x="311.9" y="222.5">PA9</text>
<text x="319.4" y="224.2">18</text>
<text x="328.7" y="224.3">ENCODER_A</text>
<text x="88.9" y="243.1">RESET</text>
<text x="23.6" y="273.1">LED0</text>
<text x="51.9" y="273.1">LED1</text>
</g>
<g font-size="3.2" fill="#f00">
<text x="89.5" y="104.3">5</text>
<text x="93" y="106">VCC #OE</text>
<text x="109.5" y="120.2">5</text>
<text x="264.2" y="174.8">1</text>
<text x="267.7" y="176.6">VDD</text>
<text x="262.1" y="224.2">15</text>
<text x="267.7" y="226">VDDA</text>
<text x="319.4" y="227.8">17</text>
<text x="310.9" y="229.5">VDD</text>
</g>
</svg>
